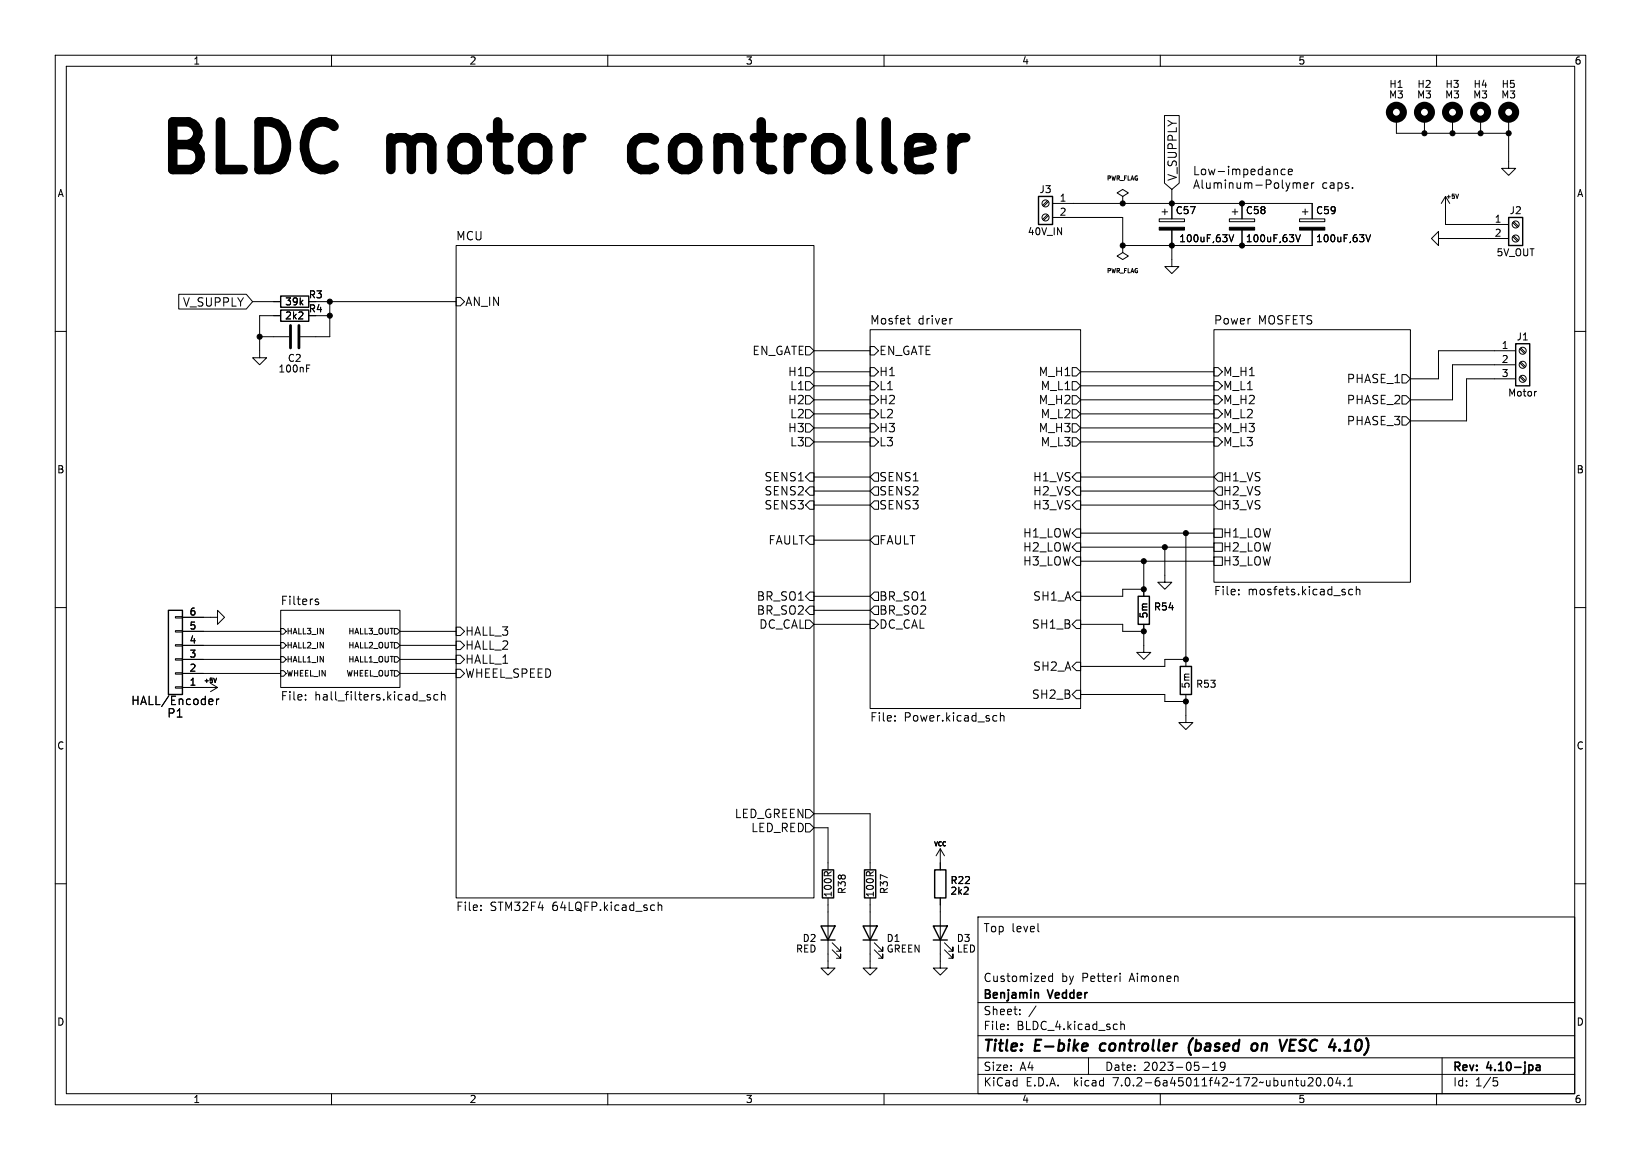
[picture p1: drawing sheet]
<svg xmlns="http://www.w3.org/2000/svg" width="297mm" height="210mm" viewBox="0 0 297 210" stroke-linecap="round" stroke-linejoin="round" font-family="sans-serif">
<g fill="none" stroke="#000" stroke-width=".18">
<path d="M10 10h277v190h-277zM12 12h273v186h-273zM60 10v2M110 10v2M160 10v2M210 10v2M260 10v2M189.6 38.9l-.9 .8M189.6 36.3l-.9 .9M189.8 39l-.9 .9M189.8 36.5l-.9 .8M190.5 36.8h47v2.8"/>
<path d="M190.5 39.4h12.7v5.1M203.2 35.6l1-.7-1-.6-1 .6 1 .7v1.2M203.2 36.8h.1M209.8 39.6h4.6v.5h-4.6zM210.3 38.4h1M210.8 20.9h2.6v12.2l-1.3 1.2-1.3-1.2zM210.8 37.8v1.1M212.1 34.3v5.3M222.5 39.6h4.6v.5h-4.6zM223 38.4h1M223.5 37.8v1.1M224.8 36.8v2.8"/>
<path d="M232.6 30.7l-.4-.1-.3 .3v.4l.1 .3h.6M233.2 31.1l.7-.1-.1-.3-.4-.1-.2 .2v.8h.6M234.5 33.1l.2 .2M234.7 33.3v.8M234.7 33.3l.2-.2 .4 .1v.9M235.2 39.6h4.6v.5h-4.6zM235.7 38.4h1M236 33.6l.7-.1v-.3l-.5-.1-.2 .2 .1 .7h.6M236.2 37.8v1.1M237.4 33.1v1M237.8 33.1l-.3 .1-.1 .2M244.8 34v.1"/>
<path d="M252.7 21.6v2.5h20.3M257.8 21.6v2.5M261.6 35.6v5h11.4M261.6 35.6l-.7 1.2M261.6 35.6l.8 1.2M262.9 21.6v2.5M264 35.2l-.3 .7M268 21.6v2.5M273 21.6v8.9h1.3l-1.3 1.3-1.2-1.3h1.2M10 60h2M32.3 53.3h12.3l1.1 1.3-1.1 1.3h-12.3zM45.7 54.6h5.1"/>
<path d="M50.8 57.2h-3.8v7.6h-1.3l1.3 1.2 1.3-1.2h-1.3M57.1 54.6h25.4M57.1 57.2h2.6M59.7 54.6v6.4h-5.3M82.5 44.5h64.8v118.1h-64.8zM82.5 53.8h.8l.8 .8-.8 .8h-.8zM157.5 59.7h38.1v68.6h-38.1zM164.2 57.6h.5M164.4 58.6l.3 .1M172.4 57.6l-.3 .1M203.2 44.5v1.2l1 .7-1 .6-1-.6 1-.7M203.2 44.5h.1"/>
<path d="M212.1 41.7v6.6h1.3l-1.3 1.2-1.3-1.2h1.3M219.7 59.7h35.6v45.7h-35.6zM222.4 42.5l.5 1.3 .4-1.3M224.8 41.7v2.8M234.5 42.5l.4 1.3 .5-1.3M237.5 41.7v2.8h-34.3M247.2 42.5l.4 1.3 .5-1.3M260.3 43.2v-1.3l-1.2 1.3 1.2 1.3v-1.3h12.7M273.8 42.8l.9 .9M273.8 40.3l.9 .8M274 42.7l.8 .8M274 40.1l.8 .9"/>
<path d="M285 60h2M47 61h5.3M55.5 66.1h.6M145.8 79.2h.8l.7 .8-.7 .8h-.8zM145.8 74.2h.8l.7 .7-.7 .8h-.8zM145.8 69.1h.8l.7 .8-.7 .7h-.8zM145.8 76.7h.8l.7 .8-.7 .7h-.8zM145.8 71.6h.8l.7 .8-.7 .8h-.8zM145.8 66.5h.8l.7 .8-.7 .8h-.8zM145.8 62.7h.8l.7 .8-.7 .8h-.8zM147.3 63.5h10.2M147.3 72.4h10.2"/>
<path d="M147.3 74.9h10.2M147.3 69.9h10.2M147.3 67.3h10.2M147.3 77.5h10.2M157.5 62.7h.7l.8 .8-.8 .8h-.7zM157.5 66.5h.7l.8 .8-.8 .8h-.7zM157.5 69.1h.7l.8 .8-.8 .7h-.7zM157.5 71.6h.7l.8 .8-.8 .8h-.7zM157.5 74.2h.7l.8 .7-.8 .8h-.7zM157.5 76.7h.7l.8 .8-.8 .7h-.7zM157.5 79.2h.7l.8 .8-.8 .8h-.7zM194.1 66.5h.7l.8 .8-.8 .8h-.7z"/>
<path d="M194.1 69.1h.7l.8 .8-.8 .7h-.7zM194.1 71.6h.7l.8 .8-.8 .8h-.7zM194.1 74.2h.7l.8 .7-.8 .8h-.7zM194.1 76.7h.7l.8 .8-.8 .7h-.7zM194.1 79.2h.7l.8 .8-.8 .8h-.7zM195.6 72.4h24.1M195.6 74.9h24.1M195.6 69.9h24.1M195.6 67.3h24.1M195.6 77.5h24.1M219.7 66.5h.8l.7 .8-.7 .8h-.8zM219.7 69.1h.8l.7 .8-.7 .7h-.8z"/>
<path d="M219.7 71.6h.8l.7 .8-.7 .8h-.8zM219.7 74.2h.8l.7 .7-.7 .8h-.8zM219.7 76.7h.8l.7 .8-.7 .7h-.8zM219.7 79.2h.8l.7 .8-.7 .8h-.8zM253.7 67.8h.8l.8 .8-.8 .7h-.8zM253.7 71.6h.8l.8 .8-.8 .8h-.8zM253.7 75.4h.8l.8 .8-.8 .8h-.8zM274.3 63.5h-14v5.1h-5M274.3 66h-11.4v6.4h-7.6M274.3 68.6h-8.9v7.6h-10.1M275.1 68.2l.8 .9M275.1 65.7l.8 .8"/>
<path d="M275.1 63.2l.8 .8M275.2 68.1l.9 .8M275.2 65.5l.9 .9M275.2 63l.9 .8M278 70.9h.1M146.6 97h.7v1.6h-.7l-.8-.8zM146.6 90.7h.7v1.5h-.7l-.8-.8zM146.6 88.1h.7v1.6h-.7l-.8-.8zM146.6 85.6h.7v1.5h-.7l-.8-.7zM147.3 80h10.2M147.3 86.4h10.2M147.3 88.9h10.2"/>
<path d="M147.3 97.8h10.2M147.3 91.4h10.2M158.2 97h.8v1.6h-.8l-.7-.8zM158.2 85.6h.8v1.5h-.8l-.7-.7zM158.2 88.1h.8v1.6h-.8l-.7-.8zM158.2 90.7h.8v1.5h-.8l-.7-.8zM194.1 96.5l.7-.7h.8v1.5h-.8zM194.8 98.3h.8v1.5h-.8l-.7-.7zM194.8 85.6h.8v1.5h-.8l-.7-.7zM194.8 88.1h.8v1.6h-.8l-.7-.8zM194.8 90.7h.8v1.5h-.8l-.7-.8zM195.6 99.1h24.1"/>
<path d="M195.6 96.5h24.1M195.6 80h24.1M195.6 86.4h24.1M195.6 88.9h24.1M195.6 91.4h24.1M210.8 99.1v6.3h1.3l-1.3 1.3-1.3-1.3h1.3M214.6 96.5v24.2M219.7 95.8h1.5v1.5h-1.5zM219.7 98.3h1.5v1.5h-1.5zM220.5 85.6h.7v1.5h-.7l-.8-.7zM220.5 88.1h.7v1.6h-.7l-.8-.8zM220.5 90.7h.7v1.5h-.7l-.8-.8z"/>
<path d="M10 110h2M31.7 111.6h1.3v.3h-1.3zM31.7 114.2h1.3v.2h-1.3zM31.7 116.7h1.3v.3h-1.3zM31.7 119.3h1.3v.2h-1.3zM33 111.8h6.4v-1.3l1.2 1.3-1.2 1.2v-1.2M33 119.4h17.8M33 116.8h17.8M33 114.3h17.8M50.8 110.5h21.6v14h-21.6zM50.8 113.8h.5l.5 .5-.5 .5h-.5zM50.8 116.3h.5l.5 .5-.5 .5h-.5z"/>
<path d="M50.8 118.9h.5l.5 .5-.5 .5h-.5zM57.1 108.9l.4 .1 .2 .2-.1 .2-.4 .1M57.1 108.5h.5M71.4 113.8h.5l.5 .5-.5 .5h-.5zM71.4 116.3h.5l.5 .5-.5 .5h-.5zM71.4 118.9h.5l.5 .5-.5 .5h-.5zM72.4 119.4h10.1M72.4 116.8h10.1M72.4 114.3h10.1M82.5 118.6h.8l.8 .8-.8 .7h-.8zM82.5 116.1h.8l.8 .7-.8 .8h-.8zM82.5 113.5h.8l.8 .8-.8 .8h-.8z"/>
<path d="M145.8 112.3h.8l.7 .7-.7 .8h-.8zM146.6 107.2h.7v1.5h-.7l-.8-.7zM146.6 109.7h.7v1.6h-.7l-.8-.8zM147.3 113h10.2M147.3 108h10.2M147.3 110.5h10.2M157.5 112.3h.7l.8 .7-.8 .8h-.7zM157.5 108l.7-.8h.8v1.5h-.8zM158.2 109.7h.8v1.6h-.8l-.7-.8zM194.1 108l.7-.8h.8v1.5h-.8zM194.1 113l.7-.7h.8v1.5h-.8zM194.8 100.8h.8v1.6h-.8l-.7-.8z"/>
<path d="M194.8 119.9h.8v1.5h-.8l-.7-.7zM195.6 113h7.6v1.3h3.8M195.6 101.6h24.1M207 113v5.1h1.3l-1.3 1.3-1.3-1.3h1.3M207 106.7h-3.8v1.3h-7.6M207 101.6v6.4M214.6 119.4h-3.8v1.3h-15.2M219.7 100.8h1.5v1.6h-1.5zM224.2 107.5v.2M224.2 106.7v.2M244.8 106.7h-.4l-.3 .3v.4l.1 .2h.6M245.5 106.8l.2-.1h.4v1"/>
<path d="M245.5 106.2v1.5M285 110h2M31.7 121.8h1.3v.2h-1.3zM31.7 124.3h1.3v.3h-1.3zM33 124.5h6.4M33 121.9h17.8M38 126.5l.5 .1v.3l-.7 .2M38.1 123.7l1.3 .8M38.5 127.5l-.5 .1M39.2 122.8l-.3 .7M39.2 126.5v1.1M39.4 124.5l-1.3 .7"/>
<path d="M39.6 126.5l-.3 .1-.1 .2M50.8 121.4h.5l.5 .5-.5 .5h-.5zM55.3 126.6v.1M55.3 125.8v.1M71.4 121.4h.5l.5 .5-.5 .5h-.5zM72.4 121.9h10.1M77.9 125.8l-.4-.1-.2 .2 .1 .3 .5 .1v.4h-.6M79.2 125.8l-.4-.1-.3 .3v.5l.2 .2h.5M79.9 125.9l.2-.2 .4 .1 .1 .9M79.9 125.2v1.5M82.5 121.2h.8l.8 .7-.8 .8h-.8zM162 130.4v.2"/>
<path d="M162 129.6v.2M180 129.5l.4 .1M180.4 130.5l-.4 .1M181.1 129.7l.2-.2 .3 .1 .1 1M181.1 129v1.6M194.8 125h.8v1.5h-.8l-.7-.8zM195.6 125.7h15.2v1.3h3.8M214.6 125.7v5.1h1.3l-1.3 1.3-1.2-1.3h1.2M10 160h2M145.8 149.1h.8l.7 .8-.7 .7h-.8zM145.8 146.6h.8l.7 .7-.7 .8h-.8zM147.3 149.9h2.6v7.6"/>
<path d="M147.3 147.3h10.2v10.2M170.2 153.7l-.8 1.2M170.2 153.7v3.8M170.2 153.7l.7 1.2M285 160h2M87 164.7v.1M87 163.9v.1M118.3 163.8l.2 .1M118.5 164.8h-.2M119.1 163.3v1.5M119.1 164l.2-.2 .4 .1 .1 .9M149.9 162.6v12.7h1.2l-1.2 1.2-1.3-1.2h1.3"/>
<path d="M150.6 172l1.5 1.5v-.8v.8h-.7M150.6 170.7l1.5 1.5v-.7v.7h-.7M157.5 162.6v12.7h1.2l-1.2 1.2-1.3-1.2h1.3M158.2 172l1.6 1.5v-.8v.8h-.8M158.2 170.7l1.6 1.5v-.7v.7h-.8M170.2 162.6v12.7h1.2l-1.2 1.2-1.3-1.2h1.3M170.9 172l1.6 1.5v-.8v.8h-.8M170.9 170.7l1.6 1.5v-.7v.7h-.8M177 166h108v32h-108zM187.9 168.6l.2 .1M190.5 176.8l-.4-.1-.3 .3v.4l.1 .2h.6M190.5 176.2v1.5"/>
<path d="M202.7 176.2v.1M202.7 176.7v1M60 198v2M110 198v2M160 198v2M177 194.5h108M177 191.5h108M177 187.5h108M177 181.5h108M182.4 186.3v.1M182.4 185.5v.1M184.6 183.6v.1"/>
<path d="M184.6 182.8v.1M197 191.5v3M202.9 184.9v1.5M202.9 185.5l.2-.1 .3 .1 .1 .9M210 198v2M217.6 193.2h1.2M219.4 193.8h.9M219.4 192.7l.5-.4v1.5M221.1 192.3l-.2 .3v.5l.5 .1 .3-.3M221.4 192.3l.2 .1a.99 .99 0 0 1-.3 1.4h-.3M237.5 195.2l.1 .2v.3l-.9 .9h.9M238.4 195.2l.2-.1a.8 .8 0 0 1 .5 .8 .8 .8 0 0 1-.5 .7l-.2-.1-.2-.5z"/>
<path d="M239.7 196.5v.1M240.5 195.2l.2-.1a.8 .8 0 0 1 .5 .8 .8 .8 0 0 1-.5 .7l-.2-.1-.1-.5zM242.1 195l-.3 1.1h.9M242.5 195.6v1M243.3 196.5v.1M243.9 196.6h.9M243.9 195.5l.5-.4v1.5M260 198v2M261 191.5v6.5M270.4 195.7h.4l.3 .3-.2 .5-.5 .1"/>
<circle cx="189.2" cy="39.4" r=".63"/>
<circle cx="189.2" cy="36.8" r=".63"/>
<circle cx="274.3" cy="43.2" r=".63"/>
<circle cx="274.3" cy="40.6" r=".63"/>
<circle cx="275.6" cy="63.5" r=".63"/>
<circle cx="275.6" cy="66" r=".63"/>
<circle cx="275.6" cy="68.6" r=".63"/>
</g>
<path d="M278.1 192.9h.5l.1 .9M278.7 193.2h-.5a.29 .29 0 0 0-.2 .3 .29 .29 0 0 0 .2 .3l.5-.1" fill="none" stroke="#000" stroke-width=".3"/>
<path d="M196.8 189v.4l-.9 .2M199.1 189.3v.7M215.8 188a2.33 2.33 0 0 0-.3 3M226.5 189.3a.55 .55 0 0 1 .6-.4 .55 .55 0 0 1 .5 .4l-.1 .6a.57 .57 0 0 1-1 .1M231.6 188.2l.4 2 .9-2M233.5 189.2h.6M234.5 188.2h-.9l-.3 2h1" fill="none" stroke="#000" stroke-width=".4"/>
<g fill="none" stroke="#000" stroke-width=".25">
<path d="M188 35.6h2.5v5h-2.5zM273 39.4h2.6v5.1h-2.6zM50.8 53.6h5.1v2h-5.1zM50.8 56.1h5.1v2.1h-5.1zM274.3 62.2h2.6v7.7h-2.6zM30.5 110.5h2.5v15.2h-2.5zM206 108h2v5h-2zM213.6 120.7h2v5h-2zM148.8 157.5h2.1v5.1h-2.1zM156.5 157.5h2v5.1h-2zM169.2 157.5h2v5.1h-2zM148.6 167.6h2.5l-1.2 2.6z"/>
<path d="M148.6 170.2h2.5M156.2 167.6h2.5l-1.2 2.6zM156.2 170.2h2.5M168.9 167.6h2.5l-1.2 2.6zM168.9 170.2h2.5"/>
</g>
<g fill="none" stroke="#000" stroke-width="1.3">
<circle cx="252.7" cy="20.3" r="1.27"/>
<circle cx="257.8" cy="20.3" r="1.27"/>
<circle cx="262.9" cy="20.3" r="1.27"/>
<circle cx="268" cy="20.3" r="1.27"/>
<circle cx="273.1" cy="20.3" r="1.27"/>
</g>
<path d="M52.6 58.9v4.1M54.1 58.9v4.1" fill="none" stroke="#000" stroke-width=".51"/>
<g fill="#000" stroke="#000" stroke-width=".18">
<path d="M209.8 41.1h4.6v.6h-4.6zM222.5 41.1h4.6v.6h-4.6zM235.2 41.1h4.6v.6h-4.6z"/>
<circle cx="203.2" cy="36.8" r=".46"/>
<circle cx="212.1" cy="36.8" r=".46"/>
<circle cx="224.8" cy="36.8" r=".46"/>
<circle cx="257.8" cy="24.1" r=".46"/>
<circle cx="262.9" cy="24.1" r=".46"/>
<circle cx="268" cy="24.1" r=".46"/>
<circle cx="273" cy="24.1" r=".46"/>
<circle cx="59.7" cy="54.6" r=".46"/>
<circle cx="59.7" cy="57.2" r=".46"/>
<circle cx="203.2" cy="44.5" r=".46"/>
<circle cx="212.1" cy="44.5" r=".46"/>
<circle cx="224.8" cy="44.5" r=".46"/>
<circle cx="47" cy="61" r=".46"/>
<circle cx="210.8" cy="99.1" r=".46"/>
<circle cx="214.6" cy="96.5" r=".46"/>
<circle cx="207" cy="114.3" r=".46"/>
<circle cx="207" cy="106.7" r=".46"/>
<circle cx="207" cy="101.6" r=".46"/>
<circle cx="214.6" cy="119.4" r=".46"/>
<circle cx="214.6" cy="127" r=".46"/>
</g>
<g font-size="12">
<text x="29.2" y="31.8">BLDC</text>
<text x="71.3" y="31.8">motor</text>
<text x="117.9" y="31.8">controller</text>
</g>
<g font-size="2.8">
<text x="178" y="190.8">Title:</text>
<text x="187.4" y="190.8">E-bike</text>
<text x="199.8" y="190.8">controller</text>
<text x="216.4" y="190.8">(based</text>
<text x="228.5" y="190.8">on</text>
<text x="234.2" y="190.8">VESC 4.10)</text>
</g>
<g font-size="2.1">
<text x="213.2" y="32.8" transform="rotate(-90 213.2 32.8)">V_SUPPLY</text>
<text x="215.9" y="31.8">Low-impedance</text>
<text x="215.9" y="34.3">Aluminum-Polymer</text>
<text x="239.2" y="34.3">caps.</text>
<text x="82.5" y="43.6">MCU</text>
<text x="33" y="55.7">V_SUPPLY</text>
<text x="84.2" y="55.6">AN_IN</text>
<text x="157.5" y="58.9">Mosfet</text>
<text x="166.1" y="58.9">driver</text>
<text x="219.7" y="58.9">Power</text>
<text x="227.7" y="58.9">MOSFETS</text>
<text x="136.1" y="64.5">EN_GATE</text>
<text x="159.1" y="64.5">EN_GATE</text>
<text x="142.5" y="68.3">H1</text>
<text x="142.9" y="70.8">L1</text>
<text x="159.1" y="68.3">H1</text>
<text x="159.1" y="70.8">L1</text>
<text x="187.9" y="68.3">M_H1</text>
<text x="188.3" y="70.8">M_L1</text>
<text x="221.4" y="68.3">M_H1</text>
<text x="221.4" y="70.8">M_L1</text>
<text x="243.7" y="69.5">PHASE_1</text>
<text x="142.5" y="73.3">H2</text>
<text x="142.9" y="75.9">L2</text>
<text x="159.1" y="73.3">H2</text>
<text x="159.1" y="75.9">L2</text>
<text x="187.9" y="73.3">M_H2</text>
<text x="188.3" y="75.9">M_L2</text>
<text x="221.4" y="73.3">M_H2</text>
<text x="221.4" y="75.9">M_L2</text>
<text x="243.7" y="73.3">PHASE_2</text>
<text x="243.7" y="77.2">PHASE_3</text>
<text x="142.5" y="78.4">H3</text>
<text x="142.9" y="81">L3</text>
<text x="159.1" y="78.4">H3</text>
<text x="159.1" y="81">L3</text>
<text x="187.9" y="78.4">M_H3</text>
<text x="188.3" y="81">M_L3</text>
<text x="221.4" y="78.4">M_H3</text>
<text x="221.4" y="81">M_L3</text>
<text x="138.3" y="89.9">SENS2</text>
<text x="138.3" y="87.3">SENS1</text>
<text x="159.1" y="87.3">SENS1</text>
<text x="159.1" y="89.9">SENS2</text>
<text x="186.9" y="87.3">H1_VS</text>
<text x="186.9" y="89.9">H2_VS</text>
<text x="221.4" y="87.3">H1_VS</text>
<text x="221.4" y="89.9">H2_VS</text>
<text x="138.3" y="92.4">SENS3</text>
<text x="159.1" y="92.4">SENS3</text>
<text x="186.9" y="92.4">H3_VS</text>
<text x="221.4" y="92.4">H3_VS</text>
<text x="139" y="98.7">FAULT</text>
<text x="159.1" y="98.7">FAULT</text>
<text x="185.1" y="97.5">H1_LOW</text>
<text x="185.1" y="100">H2_LOW</text>
<text x="221.4" y="97.5">H1_LOW</text>
<text x="221.4" y="100">H2_LOW</text>
<text x="185.1" y="102.6">H3_LOW</text>
<text x="221.4" y="102.6">H3_LOW</text>
<text x="50.8" y="109.7">Filters</text>
<text x="136.9" y="108.9">BR_SO1</text>
<text x="136.9" y="111.4">BR_SO2</text>
<text x="137.3" y="114">DC_CAL</text>
<text x="159.1" y="114">DC_CAL</text>
<text x="159.1" y="108.9">BR_SO1</text>
<text x="159.1" y="111.4">BR_SO2</text>
<text x="186.7" y="114">SH1_B</text>
<text x="186.9" y="108.9">SH1_A</text>
<text x="219.7" y="108">File:</text>
<text x="225.8" y="108">mosfets.kicad_sch</text>
<text x="84.2" y="117.8">HALL_2</text>
<text x="84.2" y="115.3">HALL_3</text>
<text x="84.2" y="120.3">HALL_1</text>
<text x="84.2" y="122.9">WHEEL_SPEED</text>
<text x="186.9" y="121.6">SH2_A</text>
<text x="23.7" y="127.8">HALL/Encoder</text>
<text x="30.2" y="130.1">P1</text>
<text x="50.8" y="127.1">File:</text>
<text x="56.9" y="127.1">hall_filters.kicad_sch</text>
<text x="157.5" y="130.9">File:</text>
<text x="163.6" y="130.9">Power.kicad_sch</text>
<text x="186.7" y="126.7">SH2_B</text>
<text x="132.9" y="148.3">LED_GREEN</text>
<text x="135.9" y="150.8">LED_RED</text>
<text x="82.5" y="165.2">File:</text>
<text x="88.6" y="165.2">STM32F4</text>
<text x="99.9" y="165.2">64LQFP.kicad_sch</text>
<text x="178" y="168.9">Top</text>
<text x="183.1" y="168.9">level</text>
<text x="178" y="177.9">Customized</text>
<text x="192.1" y="177.9">by</text>
<text x="195.8" y="177.9">Petteri</text>
<text x="204.5" y="177.9">Aimonen</text>
<text x="178" y="183.9">Sheet:</text>
<text x="178" y="181.1">Benjamin</text>
<text x="186.2" y="183.9">/</text>
<text x="189.9" y="181.1">Vedder</text>
<text x="178" y="186.6">File:</text>
<text x="184" y="186.6">BLDC_4.kicad_sch</text>
<text x="178" y="196.8">KiCad</text>
<text x="178" y="194">Size:</text>
<text x="184.6" y="194">A4</text>
<text x="185.7" y="196.8">E.D.A.</text>
<text x="194.4" y="196.8">kicad</text>
<text x="200" y="194">Date:</text>
<text x="201.5" y="196.8">7.0.2-6a45011f42~172~ubuntu20.04.1</text>
<text x="206.9" y="194">2023-05-19</text>
<text x="263" y="194.2">Rev:</text>
<text x="263" y="196.8">Id:</text>
<text x="267" y="196.8">1/5</text>
<text x="269.2" y="194.2">4.10-jpa</text>
</g>
<g font-size="1.8">
<text x="35" y="11.8">1</text>
<text x="85" y="11.8">2</text>
<text x="135" y="11.8">3</text>
<text x="185" y="11.8">4</text>
<text x="235" y="11.8">5</text>
<text x="285" y="11.8">6</text>
<text x="251.3" y="18">M3</text>
<text x="251.4" y="16.1">H1</text>
<text x="256.4" y="18">M3</text>
<text x="256.5" y="16.1">H2</text>
<text x="261.5" y="18">M3</text>
<text x="261.6" y="16.1">H3</text>
<text x="266.6" y="18">M3</text>
<text x="266.6" y="16.1">H4</text>
<text x="271.7" y="18">M3</text>
<text x="271.7" y="16.1">H5</text>
<text x="10.4" y="35.8">A</text>
<text x="188.1" y="35.1">J3</text>
<text x="285.4" y="35.8">A</text>
<text x="191.7" y="36.6">1</text>
<text x="191.7" y="39.1">2</text>
<text x="212.7" y="38.9">C57</text>
<text x="225.4" y="38.9">C58</text>
<text x="238.1" y="38.9">C59</text>
<text x="270.5" y="40.4">1</text>
<text x="273.2" y="38.9">J2</text>
<text x="186" y="42.7">40V_IN</text>
<text x="213.4" y="44">100uF,63V</text>
<text x="225.4" y="44">100uF,63V</text>
<text x="238.1" y="44">100uF,63V</text>
<text x="270.5" y="42.9">2</text>
<text x="270.8" y="46.5">5V_OUT</text>
<text x="51.6" y="55.4">39k</text>
<text x="51.6" y="58">2k2</text>
<text x="55.8" y="54.2">R3</text>
<text x="55.8" y="56.7">R4</text>
<text x="52" y="65.7">C2</text>
<text x="271.7" y="63.2">1</text>
<text x="271.7" y="65.8">2</text>
<text x="274.4" y="61.8">J1</text>
<text x="50.3" y="67.6">100nF</text>
<text x="271.7" y="68.3">3</text>
<text x="272.9" y="71.9">Motor</text>
<text x="10.3" y="85.8">B</text>
<text x="285.3" y="85.8">B</text>
<text x="34.3" y="111.5">6</text>
<text x="207.8" y="112" transform="rotate(-90 207.8 112)">5m</text>
<text x="208.8" y="110.7">R54</text>
<text x="34.3" y="119.1">3</text>
<text x="34.3" y="116.6">4</text>
<text x="34.3" y="114">5</text>
<text x="34.3" y="124.2">1</text>
<text x="34.3" y="121.7">2</text>
<text x="215.5" y="124.7" transform="rotate(-90 215.5 124.7)">5m</text>
<text x="216.4" y="124.7">R53</text>
<text x="10.3" y="135.8">C</text>
<text x="285.3" y="135.8">C</text>
<text x="153.2" y="161.9" transform="rotate(-90 153.2 161.9)">R38</text>
<text x="160.8" y="161.9" transform="rotate(-90 160.8 161.9)">R37</text>
<text x="172" y="160.2">R22</text>
<text x="150.7" y="162.5" transform="rotate(-90 150.7 162.5)">100R</text>
<text x="158.3" y="162.5" transform="rotate(-90 158.3 162.5)">100R</text>
<text x="172" y="162.1">2k2</text>
<text x="144" y="172.6">RED</text>
<text x="145.2" y="170.7">D2</text>
<text x="160.4" y="170.7">D1</text>
<text x="160.4" y="172.6">GREEN</text>
<text x="173.1" y="170.7">D3</text>
<text x="173.1" y="172.6">LED</text>
<text x="10.3" y="185.8">D</text>
<text x="285.3" y="185.8">D</text>
<text x="35" y="199.8">1</text>
<text x="85" y="199.8">2</text>
<text x="135" y="199.8">3</text>
<text x="185" y="199.8">4</text>
<text x="235" y="199.8">5</text>
<text x="285" y="199.8">6</text>
</g>
<g font-size="1.4">
<text x="51.9" y="115">HALL3_IN</text>
<text x="51.9" y="117.5">HALL2_IN</text>
<text x="62.9" y="115">HALL3_OUT</text>
<text x="62.9" y="117.5">HALL2_OUT</text>
<text x="51.9" y="120.1">HALL1_IN</text>
<text x="51.9" y="122.6">WHEEL_IN</text>
<text x="62.6" y="122.6">WHEEL_OUT</text>
<text x="62.9" y="120.1">HALL1_OUT</text>
</g>
<g font-size="1.1">
<text x="200.3" y="32.8">PWR_FLAG</text>
<text x="261.6" y="36.1">+5V</text>
<text x="200.3" y="49.6">PWR_FLAG</text>
<text x="36.8" y="123.8">+5V</text>
<text x="169" y="153.4">VCC</text>
</g>
</svg>
